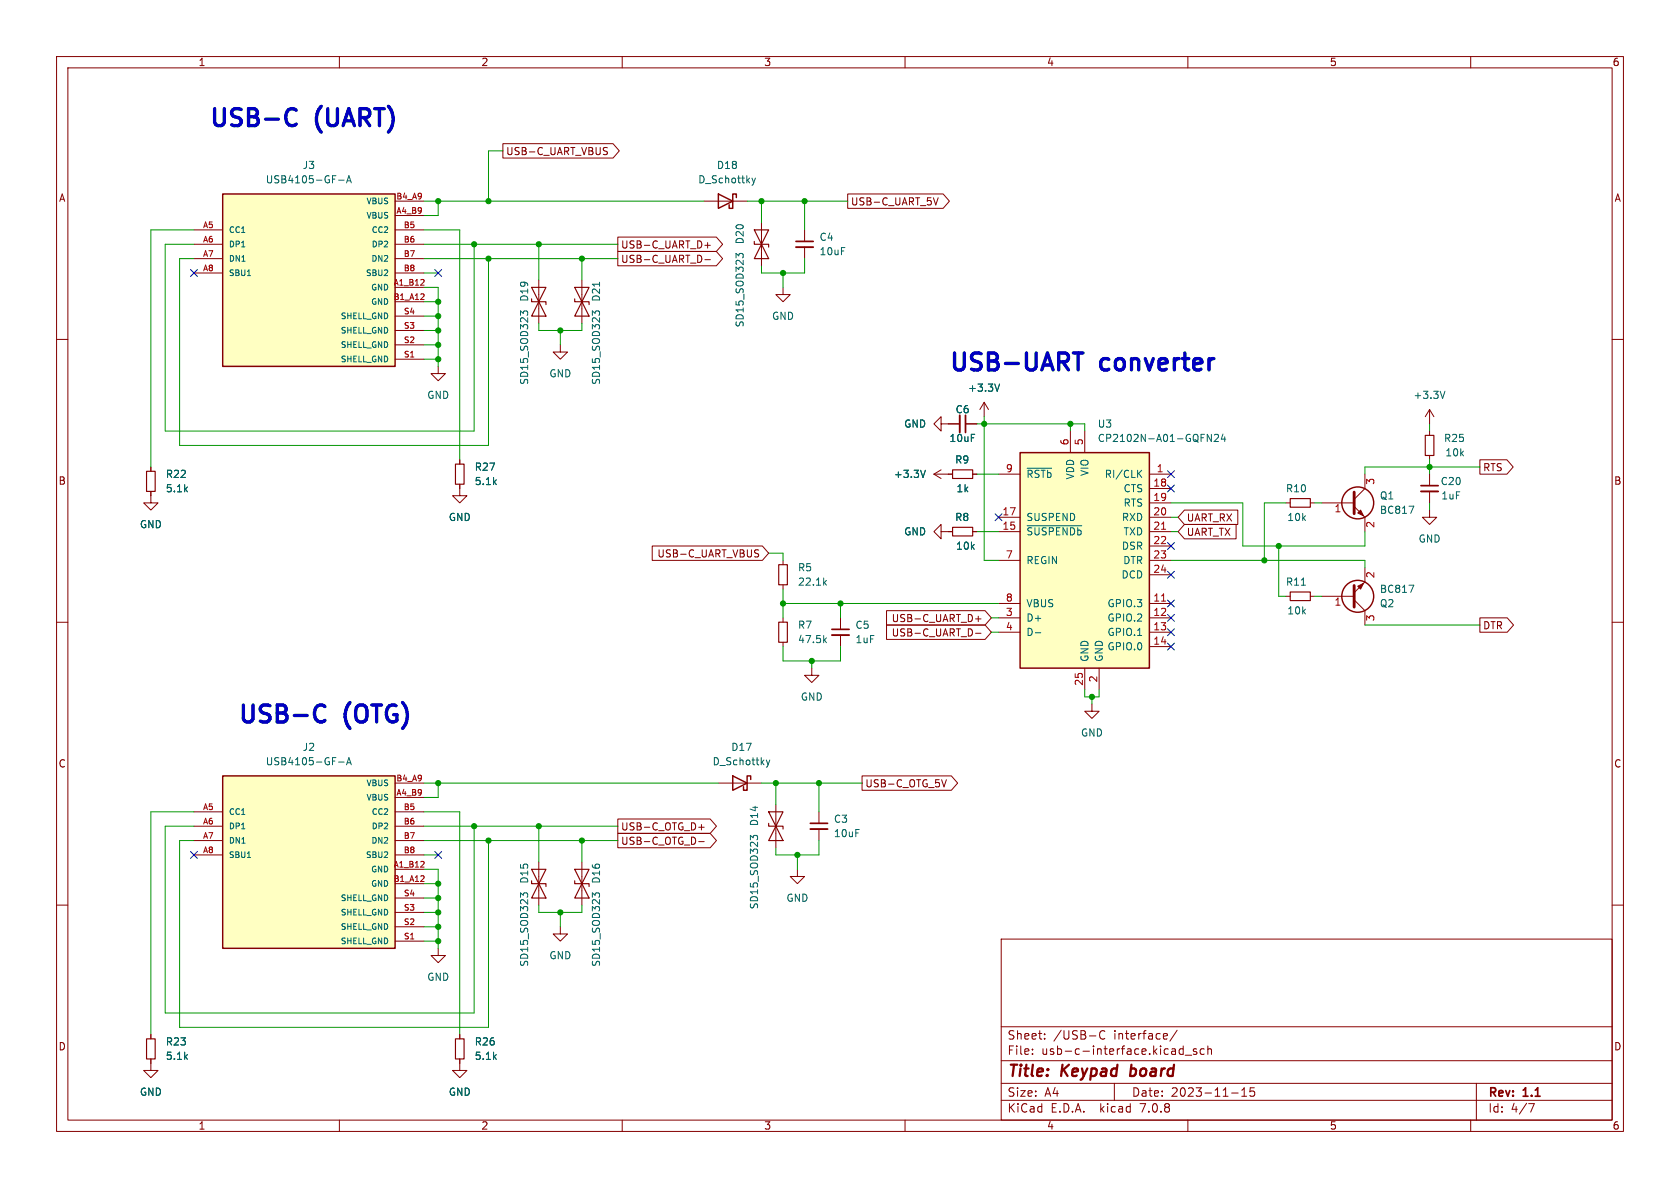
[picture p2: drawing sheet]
<svg xmlns="http://www.w3.org/2000/svg" width="297mm" height="210mm" viewBox="0 0 297 210" stroke-linecap="round" stroke-linejoin="round" font-family="sans-serif">
<g fill="none" stroke="#840000" stroke-width=".18">
<path d="M10 10h277v190h-277zM12 12h273v186h-273zM60 10v2M110 10v2M160 10v2M210 10v2M260 10v2M69.8 35.6h5.1M69.8 38.1h5.1M88.9 25.4h19.5l1.1 1.3-1.1 1.2h-19.5zM106.9 26.7l.4 .1 .1 .3-.3 .2h-.3M106.9 26.1h.5"/>
<path d="M124.5 35.6h7.6M134.6 39.4v7.6M149.9 34.3h16.8l1.1 1.3-1.1 1.2h-16.8zM165 35l.4 1.2 .5-1.2M10 60h2M34.3 40.6h5.1M34.3 43.2h5.1M34.3 45.7h5.1M34.3 48.3h5.1M69.8 50.8h5.1M69.8 40.6h5.1M69.8 43.2h5.1"/>
<path d="M69.8 45.7h5.1M69.8 48.3h5.1M69.8 53.3h5.1M69.8 58.4h5.1M69.8 55.9h5.1M95.2 49.5v7.7M102.9 49.5v7.7M109.2 44.4h17.4l1.2 1.3-1.2 1.3h-17.4zM109.2 41.9h17.4l1.2 1.3-1.2 1.3h-17.4zM124.6 45.9h1M124.6 43.4h1M125.1 42.9v1"/>
<path d="M138.4 50.8v1.3h1.3l-1.3 1.2-1.2-1.2h1.2M142.2 40.6v2.1M142.2 43.7v2M285 60h2M69.8 63.5h5.1M69.8 61h5.1M77.5 64.8v1.2h1.2l-1.2 1.3-1.3-1.3h1.3M99.1 61v1.2h1.2l-1.2 1.3-1.3-1.3h1.3M166.4 74.9v-1.2l-1.3 1.2 1.3 1.3v-1.3h3.3M170.7 74.9h2M174 71.1l-.8 1.3M174 71.1v2.6"/>
<path d="M174 71.1l.8 1.3M189.2 76.2v3.8M191.8 76.2v3.8M252.7 72.4v2.5M252.7 76.2v.8M252.7 72.4l-.7 1.3M252.7 72.4l.8 1.3M26.7 86.9v2h1.2l-1.2 1.3-1.3-1.3h1.3M26.7 82.6v.7M81.3 85.6v2h1.2l-1.2 1.3-1.3-1.3h1.3M81.3 81.3v.7M115.3 96.5h19.5l1.1 1.3-1.1 1.3h-19.5z"/>
<path d="M133.6 97.8l.4 .1 .1 .3-.2 .3h-.3M133.6 97.2l.5 .1M138.4 99.1v.7M165.1 83.8l1.3 .8M165.1 83.8h3.3M166.4 94v-1.3l-1.3 1.3 1.3 1.3v-1.3h2M166.4 83.1l-1.3 .7M172 83.8h.7M172 94h.7M176.5 83.8h3.8M176.5 94h3.8M176.5 91.4h3.8"/>
<path d="M176.5 99.1h3.8M203.2 83.8h3.8M203.2 94h3.8M203.2 91.4h3.8M203.2 86.4h3.8M203.2 88.9h3.8M203.2 96.5h3.8M203.2 99.1h3.8M209.4 90.2h9.4v2.5h-9.4l-1.1-1.3zM209.4 92.7h9.1v2.6h-9.1l-1.1-1.3zM227.3 88.9h.8M231.6 88.9h.8"/>
<path d="M233.7 88.9h5.7M239.4 89.5l1.9 1.9v2.6M241.3 83.8v2.6l-1.9 1.9M252.7 90.2v1.2h1.3l-1.3 1.3-1.2-1.3h1.2M252.7 80.5v.8M252.7 83.8v2.1M252.7 86.9v2M261.6 81.3h4.8l1.1 1.3-1.1 1.2h-4.8zM10 110h2M138.4 103.4v.7M138.4 109.2v.8M138.4 113.5v.8"/>
<path d="M143.5 118.1v1.3h1.3l-1.3 1.3-1.3-1.3h1.3M148.6 109.2v2.1M148.6 112.3v2M156.7 110.5h17.4l1.2 1.3-1.2 1.2h-17.4zM156.7 107.9h17.4l1.2 1.3-1.2 1.3h-17.4zM172.5 111.9h.9M172.5 109.4h.9M172.9 108.9v1M176.5 106.7h3.8M176.5 109.2h3.8M176.5 111.8h3.8M191.8 118.1v3.8"/>
<path d="M194.3 118.1v3.8M203.2 106.7h3.8M203.2 109.2h3.8M203.2 111.8h3.8M203.2 114.3h3.8M203.2 101.6h3.8M227.3 105.4h.8M231.6 105.4h.8M233.7 105.4h5.7M239.4 106l1.9 2v2.5M241.3 100.3v2.6l-1.9 1.9M261.6 109.2h4.9l1.1 1.3-1.1 1.3h-4.9z"/>
<path d="M285 110h2M69.8 138.4h5.1M127 138.4h7.6M152.4 137.2h15.8l1.1 1.2-1.1 1.3h-15.8zM167.3 137.8l-.4 1.3M193 124.5v1.2h1.3l-1.3 1.3-1.2-1.3h1.2M10 160h2M34.3 143.5h5.1M34.3 146.1h5.1M34.3 148.6h5.1M34.3 151.1h5.1M69.8 153.7h5.1"/>
<path d="M69.8 141h5.1M69.8 143.5h5.1M69.8 146.1h5.1M69.8 148.6h5.1M69.8 151.1h5.1M69.8 156.2h5.1M69.8 158.8h5.1M95.2 152.4v7.6M102.9 152.4v7.6M109.2 144.8h16.4l1.1 1.3-1.1 1.2h-16.4zM109.2 147.3h16.4l1.1 1.3-1.1 1.3h-16.4zM123.5 146.2h1"/>
<path d="M123.5 148.8h1M124 145.8v.9M137.2 142.2v7.7M141 153.7v1.2h1.2l-1.2 1.3-1.3-1.3h1.3M144.8 143.5v2M144.8 146.6v2M285 160h2M69.8 166.4h5.1M69.8 163.8h5.1M69.8 161.3h5.1M77.5 167.6v1.3h1.2l-1.2 1.3-1.3-1.3h1.3M99.1 163.8v1.3h1.2l-1.2 1.3-1.3-1.3h1.3"/>
<path d="M177 166h108v32h-108zM26.7 187.2v2h1.2l-1.2 1.3-1.3-1.3h1.3M26.7 182.9v.7M60 198v2M81.3 187.2v2h1.2l-1.2 1.3-1.3-1.3h1.3M81.3 182.9v.7M110 198v2M160 198v2M177 194.5h108M177 191.5h108M177 187.5h108M177 181.5h108"/>
<path d="M182.5 186.3v.1M182.5 185.5v.1M184.7 183.6v.1M184.7 182.8v.1M195.3 182.3a.6 .6 0 0 0-.7 0 .6 .6 0 0 0-.2 .8 .56 .56 0 0 0 .3 .5 .56 .56 0 0 0 .6 0M197 191.5v3M206.3 182.8l.1 .3-.7 .1M208.1 182.1l-1.3 2M209.2 184.9v1.5M209.2 185.5l-.5-.1-.2 .3v.4l.1 .2h.6M209.5 186.5h1.2M210 198v2"/>
<path d="M211.5 185.5l-.3-.1-.2 .2v.2l.5 .2v.3h-.5M212.9 185.5l-.4-.1-.3 .3v.4l.1 .2h.6M213.5 185.5l.2-.1 .4 .1 .1 .9M213.5 184.9v1.5M217.7 193.2h1.2M219.5 193.8h.9M219.5 192.7l.5-.4v1.5M221.7 192.3h-.7v.7l.2-.1h.5l.1 .3-.1 .5-.2 .1-.5-.1M260 198v2M261 191.5v6.5M270.2 195.1h1l-.6 1.5"/>
</g>
<path d="M199.8 190.1l.2 .1M200 188.2l-.2 2" fill="none" stroke="#840000" stroke-width=".4"/>
<g fill="none" stroke="#840000" stroke-width=".2">
<path d="M94 50.8h2.5l-1.3 2.5zM94 52.8v.5h2.5v.5M95.2 53.3l1.3 2.6h-2.5zM101.6 50.8h2.5l-1.2 2.5zM101.6 52.8v.5h2.5v.5M102.9 53.3l1.2 2.6h-2.5zM133.3 40.6h2.6l-1.3 2.6zM133.3 42.7v.5h2.6v.5M134.6 43.2l1.3 2.5h-2.6zM252 77h1.5v3.5h-1.5zM25.9 83.3h1.5v3.6h-1.5zM80.5 82h1.5v3.6h-1.5z"/>
<path d="M137.7 99.8h1.5v3.6h-1.5zM168.4 93.2h3.6v1.5h-3.6zM168.4 83.1h3.6v1.5h-3.6zM228.1 88.1h3.5v1.6h-3.5zM137.7 110h1.5v3.5h-1.5zM228.1 104.6h3.5v1.6h-3.5zM94 153.7h2.5l-1.3 2.5zM94 155.7v.5h2.5v.5M95.2 156.2l1.3 2.6h-2.5zM101.6 153.7h2.5l-1.2 2.5zM101.6 155.7v.5h2.5v.5M102.9 156.2l1.2 2.6h-2.5z"/>
<path d="M135.9 143.5h2.5l-1.2 2.6zM135.9 145.5v.6h2.5v.5M137.2 146.1l1.2 2.5h-2.5zM25.9 183.6h1.5v3.6h-1.5zM80.5 183.6h1.5v3.6h-1.5z"/>
</g>
<g fill="none" stroke="#006464" stroke-width=".18">
<path d="M59.9 31.8h.9M61.3 32.3l.4-1.2 .4 1.2M61.4 32h.6M132.9 31.5l.3 .8M133.2 32.3l-.3 .5M133.5 31.5l-.3 .8M43.7 48.7h.6M93.3 55.6v-.4l-.3-.2h-.4l-.1 .4-.5-.4v.7M106 55.6v-.4l-.3-.2h-.4l-.1 .4-.5-.4v.7M106 49.9v.7M131.4 45.4v-.4l-.3-.2-.4 .1-.1 .3-.5-.4v.8M176.7 67.9l-.4 1.3"/>
<path d="M213.4 76.8l.8 1.2v-1.2M214.7 76.9l.5-.1 .2 .3-.8 .9h.8M216.2 76.7l-.3 .9h.8M216.5 77.2v.8M255.5 69.2l-.5 1.2M163.6 83.1l-.4 1.3M181.6 92.9h9.6M181.6 82.8h4.3M201.3 83.7l.5 .7M201.8 83.1l-.7 .8M249.1 89.5h.8l-.5 1.2M145.7 103l.4 .4"/>
<path d="M145.7 113.1l.4 .5M146.1 102.6l-.5 .5M146.1 112.8l-.5 .4M183 111.9h1M230.1 103.4h.7M249.1 103.4h.8l-.5 1.3M59.9 134.7h.9M61.3 135.2l.4-1.3 .4 1.3M61.4 134.8h.6M135.5 134.4l.3 .8M135.8 135.2l-.3 .4M136.1 134.4l-.3 .8"/>
<path d="M43.7 151.6h.6M93.3 158.4v-.3l-.3-.3-.4 .1-.1 .4-.5-.5v.8M106 158.4v-.3l-.3-.3-.4 .1-.1 .4-.5-.5v.8M133.9 148.3v-.4l-.2-.2h-.4l-.2 .4-.4-.4v.8"/>
</g>
<path d="M140.7 43.7h3.1M169.7 73.4v3.1M251.2 86.9h3.1M147.1 112.3h3M143.3 146.6h3" fill="none" stroke="#840000" stroke-width=".33"/>
<path d="M140.7 42.7h3.1M170.7 73.4v3.1M251.2 85.9h3.1M147.1 111.3h3M143.3 145.5h3" fill="none" stroke="#840000" stroke-width=".3"/>
<g fill="none" stroke="#840000" stroke-width=".25">
<path d="M39.4 34.3h30.4v30.5h-30.4zM127 34.3l2.5 1.3-2.5 1.2zM130.2 34.9v-.6h-.7v2.5h-.6v-.6M180.3 80h22.9v38.1h-22.9zM39.4 137.2h30.4v30.4h-30.4zM129.5 137.2l2.6 1.2-2.6 1.3zM132.7 137.8v-.6h-.6v2.5h-.7v-.6"/>
<circle cx="240" cy="88.9" r="2.82"/>
<circle cx="240" cy="105.4" r="2.82"/>
</g>
<g fill="#ffffc2" stroke="#ffffc2" stroke-width=".18">
<path d="M39.4 137.2h30.4v30.4h-30.4z"/>
<path d="M180.3 80h22.9v38.1h-22.9z"/>
<path d="M39.4 34.3h30.4v30.5h-30.4z"/>
</g>
<path d="M74.3 50.4h.7M74.3 53h.7M74.9 49.5v.3M74.9 52v.4M205.3 93.6h.8M205.3 106.3h.8M74.3 153.3h.7M74.3 155.8h.7M74.9 152.4v.3M74.9 154.9v.3" fill="none" stroke="#a90000" stroke-width=".18"/>
<path d="M239.4 87v3.8M239.4 103.5v3.8" fill="none" stroke="#840000" stroke-width=".51"/>
<g fill="#840000" stroke="#840000" stroke-width=".18">
<path d="M240 103.6l1-.5-.5 1z"/>
<path d="M240 90.7l.5-.5 .5 1z"/>
</g>
<path d="M51.1 19.4a1.05 1.05 0 0 1 1.3 .1M52.4 21.9a1.05 1.05 0 0 1-1.3 .2M189.7 62.4h1.8M56.2 124.8a1.05 1.05 0 0 1 1.2 .1M57.4 127.3a1.05 1.05 0 0 1-1.2 .2" fill="none" stroke="#0000c2" stroke-width=".6"/>
<g fill="none" stroke="#009600" stroke-width=".18">
<path d="M74.9 35.6h49.6M77.5 35.6v2.5h-2.6M88.9 26.7h-2.5v8.9M132.1 35.6h17.8M134.6 35.6v3.8M142.2 35.6v5M34.3 43.2h-5.1v33h54.6v-33M34.3 45.7h-2.6v33h54.7v-33M34.3 40.6h-7.6v42M74.9 50.8h2.6v14M74.9 43.2h34.3M74.9 48.3h2.6"/>
<path d="M74.9 55.9h2.6M74.9 45.7h34.3M74.9 58.4h2.6M74.9 40.6h6.4v40.7M74.9 53.3h2.6M95.2 43.2v6.3M95.2 57.2v1.2h7.7v-1.2M99.1 58.4v2.6M102.9 45.7v3.8M138.4 48.3v2.5M142.2 45.7v2.6h-7.6v-1.3M74.9 63.5h2.6"/>
<path d="M74.9 61h2.6M172.7 74.9h19.1v1.3M174 73.7v25.4h2.5M189.2 74.9v1.3M252.7 74.9v1.3M135.9 97.8h2.5v1.3M172.7 94h3.8M172.7 83.8h3.8M207 88.9h12.7v7.6h21.6v-2.5M207 99.1h34.3v1.2M207 94h1.3M207 91.4h1.3"/>
<path d="M226.1 96.5v8.9h1.2M227.3 88.9h-3.8v10.2M232.4 88.9h1.3M252.7 81.3v2.5M252.7 88.9v1.3M261.6 82.6h-20.3v1.2M138.4 104.1v5.1M138.4 114.3v2.5h10.2v-2.5M138.4 106.7h38.1M143.5 116.8v1.3M148.6 106.7v2.5M175.3 109.2h1.2"/>
<path d="M175.3 111.8h1.2M232.4 105.4h1.3M241.3 110.5h20.3M74.9 138.4h52.1M77.5 138.4v2.6h-2.6M134.6 138.4h17.8M137.2 138.4v3.8M144.8 138.4v5.1M191.8 121.9v1.3h2.5v-1.3M193 123.2v1.3M34.3 148.6h-2.6v33h54.7v-33M34.3 146.1h-5.1v33h54.6v-33"/>
<path d="M34.3 143.5h-7.6v39.4M74.9 148.6h34.3M74.9 146.1h34.3M74.9 151.1h2.6M74.9 143.5h6.4v39.4M74.9 153.7h2.6v13.9M74.9 158.8h2.6M74.9 156.2h2.6M95.2 146.1v6.3M102.9 148.6v3.8M141 151.1v2.6M144.8 148.6v2.5h-7.6v-1.2"/>
<path d="M74.9 161.3h2.6M74.9 163.8h2.6M74.9 166.4h2.6M95.2 160v1.3h7.7v-1.3M99.1 161.3v2.5"/>
</g>
<g fill="none" stroke="#000084" stroke-width=".18">
<path d="M33.7 47.7l1.2 1.2M34.9 47.7l-1.2 1.2M76.9 47.7l1.2 1.2M78.1 47.7l-1.2 1.2M175.9 90.8l1.2 1.2M177.1 90.8l-1.2 1.2M206.4 95.9l1.2 1.2M206.4 85.8l1.2 1.2M206.4 83.2l1.2 1.2M207.6 95.9l-1.2 1.2M207.6 85.8l-1.2 1.2M207.6 83.2l-1.2 1.2"/>
<path d="M206.4 101l1.2 1.2M206.4 106.1l1.2 1.2M206.4 108.6l1.2 1.2M206.4 111.2l1.2 1.2M206.4 113.7l1.2 1.2M207.6 101l-1.2 1.2M207.6 106.1l-1.2 1.2M207.6 108.6l-1.2 1.2M207.6 111.2l-1.2 1.2M207.6 113.7l-1.2 1.2M33.7 150.5l1.2 1.2M34.9 150.5l-1.2 1.2"/>
<path d="M76.9 150.5l1.2 1.2M78.1 150.5l-1.2 1.2"/>
</g>
<g fill="#009600" stroke="#009600" stroke-width=".18">
<circle cx="189.2" cy="74.9" r=".46"/>
<circle cx="143.5" cy="116.8" r=".46"/>
<circle cx="148.6" cy="106.7" r=".46"/>
<circle cx="144.8" cy="138.4" r=".46"/>
<circle cx="99.1" cy="161.3" r=".46"/>
<circle cx="86.4" cy="148.6" r=".46"/>
<circle cx="83.8" cy="146.1" r=".46"/>
<circle cx="137.2" cy="138.4" r=".46"/>
<circle cx="95.2" cy="146.1" r=".46"/>
<circle cx="77.5" cy="138.4" r=".46"/>
<circle cx="102.9" cy="148.6" r=".46"/>
<circle cx="141" cy="151.1" r=".46"/>
<circle cx="83.8" cy="43.2" r=".46"/>
<circle cx="86.4" cy="45.7" r=".46"/>
<circle cx="95.2" cy="43.2" r=".46"/>
<circle cx="77.5" cy="35.6" r=".46"/>
<circle cx="86.4" cy="35.6" r=".46"/>
<circle cx="77.5" cy="61" r=".46"/>
<circle cx="77.5" cy="158.8" r=".46"/>
<circle cx="77.5" cy="156.2" r=".46"/>
<circle cx="77.5" cy="161.3" r=".46"/>
<circle cx="77.5" cy="166.4" r=".46"/>
<circle cx="77.5" cy="163.8" r=".46"/>
<circle cx="226.1" cy="96.5" r=".46"/>
<circle cx="252.7" cy="82.6" r=".46"/>
<circle cx="77.5" cy="55.9" r=".46"/>
<circle cx="77.5" cy="63.5" r=".46"/>
<circle cx="77.5" cy="58.4" r=".46"/>
<circle cx="77.5" cy="53.3" r=".46"/>
<circle cx="99.1" cy="58.4" r=".46"/>
<circle cx="138.4" cy="106.7" r=".46"/>
<circle cx="138.4" cy="48.3" r=".46"/>
<circle cx="134.6" cy="35.6" r=".46"/>
<circle cx="102.9" cy="45.7" r=".46"/>
<circle cx="142.2" cy="35.6" r=".46"/>
<circle cx="223.5" cy="99.1" r=".46"/>
<circle cx="193" cy="123.2" r=".46"/>
<circle cx="174" cy="74.9" r=".46"/>
</g>
<g font-size="4.2" fill="#0000c2">
<text x="36.8" y="22.6">USB-C</text>
<text x="56" y="22.6">(UART)</text>
<text x="167.6" y="65.8">USB-UART</text>
<text x="194.8" y="65.8">converter</text>
<text x="41.9" y="128">USB-C</text>
<text x="61.1" y="128">(OTG)</text>
</g>
<g font-size="2.8" fill="#840000">
<text x="178" y="190.9">Title:</text>
<text x="187.7" y="190.9">Keypad</text>
<text x="200.6" y="190.9">board</text>
</g>
<g font-size="2.1" fill="#840000">
<text x="178" y="184">Sheet:</text>
<text x="186.2" y="184">/USB-C</text>
<text x="197" y="184">interface/</text>
<text x="178" y="186.7">File:</text>
<text x="184.1" y="186.7">usb-c-interface.kicad_sch</text>
<text x="178" y="196.9">KiCad</text>
<text x="178" y="194.1">Size:</text>
<text x="184.7" y="194.1">A4</text>
<text x="185.7" y="196.9">E.D.A.</text>
<text x="194.6" y="196.9">kicad</text>
<text x="200" y="194.1">Date:</text>
<text x="201.8" y="196.9">7.0.8</text>
<text x="207" y="194.1">2023-11-15</text>
<text x="263" y="194.3">Rev:</text>
<text x="263" y="196.9">Id:</text>
<text x="267.1" y="196.9">4/7</text>
<text x="269.4" y="194.3">1.1</text>
</g>
<g font-size="1.8" fill="#840000">
<text x="35" y="11.9">1</text>
<text x="85" y="11.9">2</text>
<text x="135" y="11.9">3</text>
<text x="185" y="11.9">4</text>
<text x="235" y="11.9">5</text>
<text x="285" y="11.9">6</text>
<text x="89.4" y="27.6">USB-C_UART_VBUS</text>
<text x="10.3" y="35.9">A</text>
<text x="285.3" y="35.9">A</text>
<text x="150.3" y="36.5">USB-C_UART_5V</text>
<text x="109.7" y="46.7">USB-C_UART_D-</text>
<text x="109.7" y="44.1">USB-C_UART_D+</text>
<text x="262.1" y="83.5">RTS</text>
<text x="10.3" y="85.9">B</text>
<text x="285.3" y="85.9">B</text>
<text x="209.7" y="92.4">UART_RX</text>
<text x="209.7" y="94.9">UART_TX</text>
<text x="116.1" y="98.7">USB-C_UART_VBUS</text>
<text x="157.5" y="112.7">USB-C_UART_D-</text>
<text x="157.5" y="110.2">USB-C_UART_D+</text>
<text x="262.1" y="111.4">DTR</text>
<text x="10.3" y="135.9">C</text>
<text x="285.3" y="135.9">C</text>
<text x="152.9" y="139.4">USB-C_OTG_5V</text>
<text x="109.7" y="147">USB-C_OTG_D+</text>
<text x="109.7" y="149.5">USB-C_OTG_D-</text>
<text x="10.3" y="185.9">D</text>
<text x="285.3" y="185.9">D</text>
<text x="35" y="199.9">1</text>
<text x="85" y="199.9">2</text>
<text x="135" y="199.9">3</text>
<text x="185" y="199.9">4</text>
<text x="235" y="199.9">5</text>
<text x="285" y="199.9">6</text>
</g>
<g font-size="1.8" fill="#006464">
<text x="46.9" y="32.6">USB4105-GF-A</text>
<text x="53.4" y="30.1">J3</text>
<text x="123.3" y="32.6">D_Schottky</text>
<text x="126.6" y="30.1">D18</text>
<text x="131.7" y="43.3" transform="rotate(-90 131.7 43.3)">D20</text>
<text x="144.8" y="42.8">C4</text>
<text x="144.8" y="45.3">10uF</text>
<text x="93.6" y="53.4" transform="rotate(-90 93.6 53.4)">D19</text>
<text x="106.3" y="53.4" transform="rotate(-90 106.3 53.4)">D21</text>
<text x="131.7" y="58" transform="rotate(-90 131.7 58)">SD15_SOD323</text>
<text x="136.4" y="56.7">GND</text>
<text x="75.4" y="70.7">GND</text>
<text x="93.6" y="68.1" transform="rotate(-90 93.6 68.1)">SD15_SOD323</text>
<text x="97" y="66.9">GND</text>
<text x="106.3" y="68.1" transform="rotate(-90 106.3 68.1)">SD15_SOD323</text>
<text x="171" y="69.4">+3.3V</text>
<text x="249.8" y="70.7">+3.3V</text>
<text x="159.7" y="75.8">GND</text>
<text x="168.8" y="73.3">C6</text>
<text x="194" y="75.8">U3</text>
<text x="83.8" y="83.4">R27</text>
<text x="167.7" y="78.3">10uF</text>
<text x="168.8" y="82.1">R9</text>
<text x="194" y="78.3">CP2102N-A01-GQFN24</text>
<text x="255.2" y="78.3">R25</text>
<text x="255.4" y="80.9">10k</text>
<text x="29.2" y="87.2">5.1k</text>
<text x="29.2" y="84.7">R22</text>
<text x="83.8" y="86">5.1k</text>
<text x="157.9" y="84.7">+3.3V</text>
<text x="169" y="87.2">1k</text>
<text x="181.4" y="84.7">~{RSTb}</text>
<text x="190.1" y="84.9" transform="rotate(-90 190.1 84.9)">VDD</text>
<text x="192.6" y="84.3" transform="rotate(-90 192.6 84.3)">VIO</text>
<text x="195.2" y="84.7">RI/CLK</text>
<text x="198.5" y="87.2">CTS</text>
<text x="198.5" y="89.8">RTS</text>
<text x="227.2" y="87.2">R10</text>
<text x="243.8" y="88.5">Q1</text>
<text x="254.6" y="86">C20</text>
<text x="254.7" y="88.5">1uF</text>
<text x="24.6" y="93.6">GND</text>
<text x="79.2" y="92.3">GND</text>
<text x="159.7" y="94.8">GND</text>
<text x="168.8" y="92.3">R8</text>
<text x="181.4" y="94.8">~{SUSPENDb}</text>
<text x="181.4" y="92.3">SUSPEND</text>
<text x="198.2" y="92.3">RXD</text>
<text x="198.5" y="94.8">TXD</text>
<text x="227.5" y="92.3">10k</text>
<text x="243.8" y="91">BC817</text>
<text x="141" y="101.2">R5</text>
<text x="168.9" y="97.4">10k</text>
<text x="181.4" y="99.9">REGIN</text>
<text x="198.2" y="97.4">DSR</text>
<text x="198.5" y="99.9">DTR</text>
<text x="250.7" y="96.1">GND</text>
<text x="141" y="103.7">22.1k</text>
<text x="181.4" y="107.5">VBUS</text>
<text x="195.7" y="107.5">GPIO.3</text>
<text x="198.2" y="102.5">DCD</text>
<text x="227.2" y="103.7">R11</text>
<text x="243.8" y="105">BC817</text>
<text x="243.8" y="107.5">Q2</text>
<text x="141" y="111.4">R7</text>
<text x="141" y="113.9">47.5k</text>
<text x="151.1" y="111.4">C5</text>
<text x="151.1" y="113.9">1uF</text>
<text x="181.4" y="110.1">D+</text>
<text x="181.4" y="112.6">D-</text>
<text x="195.7" y="110.1">GPIO.2</text>
<text x="195.7" y="112.6">GPIO.1</text>
<text x="227.5" y="108.8">10k</text>
<text x="192.6" y="117.1" transform="rotate(-90 192.6 117.1)">GND</text>
<text x="195.2" y="117.1" transform="rotate(-90 195.2 117.1)">GND</text>
<text x="195.7" y="115.2">GPIO.0</text>
<text x="141.5" y="124.1">GND</text>
<text x="191" y="130.4">GND</text>
<text x="46.9" y="135.5">USB4105-GF-A</text>
<text x="53.4" y="132.9">J2</text>
<text x="125.9" y="135.5">D_Schottky</text>
<text x="129.2" y="132.9">D17</text>
<text x="134.2" y="146.1" transform="rotate(-90 134.2 146.1)">D14</text>
<text x="147.3" y="145.6">C3</text>
<text x="147.3" y="148.2">10uF</text>
<text x="93.6" y="156.3" transform="rotate(-90 93.6 156.3)">D15</text>
<text x="106.3" y="156.3" transform="rotate(-90 106.3 156.3)">D16</text>
<text x="134.2" y="160.8" transform="rotate(-90 134.2 160.8)">SD15_SOD323</text>
<text x="138.9" y="159.6">GND</text>
<text x="75.4" y="173.6">GND</text>
<text x="93.6" y="171" transform="rotate(-90 93.6 171)">SD15_SOD323</text>
<text x="97" y="169.8">GND</text>
<text x="106.3" y="171" transform="rotate(-90 106.3 171)">SD15_SOD323</text>
<text x="29.2" y="185">R23</text>
<text x="83.8" y="185">R26</text>
<text x="29.2" y="187.6">5.1k</text>
<text x="83.8" y="187.6">5.1k</text>
<text x="24.6" y="193.9">GND</text>
<text x="79.2" y="193.9">GND</text>
</g>
<g font-size="1.8" fill="#a90000">
<text x="177.7" y="83.6">9</text>
<text x="189" y="78.8" transform="rotate(-90 189 78.8)">6</text>
<text x="191.5" y="78.8" transform="rotate(-90 191.5 78.8)">5</text>
<text x="204.4" y="83.6">1</text>
<text x="203.8" y="86.1">18</text>
<text x="203.8" y="88.6">19</text>
<text x="243.3" y="85.8" transform="rotate(-90 243.3 85.8)">3</text>
<text x="177.1" y="93.7">15</text>
<text x="177.1" y="91.2">17</text>
<text x="203.8" y="91.2">20</text>
<text x="203.8" y="93.7">21</text>
<text x="235.8" y="90.9">1</text>
<text x="243.3" y="93.4" transform="rotate(-90 243.3 93.4)">2</text>
<text x="177.7" y="98.8">7</text>
<text x="203.8" y="96.3">22</text>
<text x="203.8" y="98.8">23</text>
<text x="203.8" y="101.3">24</text>
<text x="177.7" y="106.4">8</text>
<text x="203.8" y="106.4">11</text>
<text x="235.8" y="107.4">1</text>
<text x="243.3" y="102.3" transform="rotate(-90 243.3 102.3)">2</text>
<text x="177.7" y="109">3</text>
<text x="177.7" y="111.5">4</text>
<text x="203.8" y="109">12</text>
<text x="203.8" y="111.5">13</text>
<text x="243.3" y="109.9" transform="rotate(-90 243.3 109.9)">3</text>
<text x="203.8" y="114">14</text>
<text x="191.5" y="121.3" transform="rotate(-90 191.5 121.3)">25</text>
<text x="194.1" y="120.7" transform="rotate(-90 194.1 120.7)">2</text>
</g>
<g font-size="1.4" fill="#a90000">
<text x="70" y="35.3">B4_A9</text>
<text x="35.8" y="40.4">A5</text>
<text x="70" y="37.8">A4_B9</text>
<text x="71.3" y="40.4">B5</text>
<text x="35.8" y="42.9">A6</text>
<text x="35.8" y="45.5">A7</text>
<text x="71.3" y="42.9">B6</text>
<text x="71.3" y="45.5">B7</text>
<text x="35.8" y="48">A8</text>
<text x="69.5" y="50.5">A1_B12</text>
<text x="69.5" y="53.1">B1_A12</text>
<text x="71.3" y="48">B8</text>
<text x="71.3" y="58.2">S3</text>
<text x="71.3" y="55.6">S4</text>
<text x="71.3" y="63.2">S1</text>
<text x="71.3" y="60.7">S2</text>
<text x="35.8" y="143.3">A5</text>
<text x="70" y="140.7">A4_B9</text>
<text x="70" y="138.2">B4_A9</text>
<text x="71.3" y="143.3">B5</text>
<text x="35.8" y="145.8">A6</text>
<text x="35.8" y="148.3">A7</text>
<text x="71.3" y="145.8">B6</text>
<text x="71.3" y="148.3">B7</text>
<text x="35.8" y="150.9">A8</text>
<text x="69.5" y="153.4">A1_B12</text>
<text x="69.5" y="156">B1_A12</text>
<text x="71.3" y="150.9">B8</text>
<text x="71.3" y="161">S3</text>
<text x="71.3" y="158.5">S4</text>
<text x="71.3" y="166.1">S1</text>
<text x="71.3" y="163.6">S2</text>
</g>
<g font-size="1.4" fill="#006464">
<text x="40.4" y="41.4">CC1</text>
<text x="64.7" y="38.8">VBUS</text>
<text x="64.7" y="36.3">VBUS</text>
<text x="65.6" y="41.4">CC2</text>
<text x="40.4" y="43.9">DP1</text>
<text x="40.4" y="46.5">DN1</text>
<text x="65.5" y="46.5">DN2</text>
<text x="65.6" y="43.9">DP2</text>
<text x="40.4" y="49">SBU1</text>
<text x="64.6" y="49">SBU2</text>
<text x="65.5" y="51.5">GND</text>
<text x="60.1" y="59.2">SHELL_GND</text>
<text x="60.1" y="56.6">SHELL_GND</text>
<text x="65.5" y="54.1">GND</text>
<text x="60.1" y="64.2">SHELL_GND</text>
<text x="60.1" y="61.7">SHELL_GND</text>
<text x="64.7" y="141.7">VBUS</text>
<text x="64.7" y="139.2">VBUS</text>
<text x="40.4" y="144.2">CC1</text>
<text x="40.4" y="146.8">DP1</text>
<text x="40.4" y="149.3">DN1</text>
<text x="65.5" y="149.3">DN2</text>
<text x="65.6" y="144.2">CC2</text>
<text x="65.6" y="146.8">DP2</text>
<text x="40.4" y="151.9">SBU1</text>
<text x="64.6" y="151.9">SBU2</text>
<text x="65.5" y="154.4">GND</text>
<text x="60.1" y="159.5">SHELL_GND</text>
<text x="65.5" y="156.9">GND</text>
<text x="60.1" y="167.1">SHELL_GND</text>
<text x="60.1" y="164.6">SHELL_GND</text>
<text x="60.1" y="162">SHELL_GND</text>
</g>
</svg>
